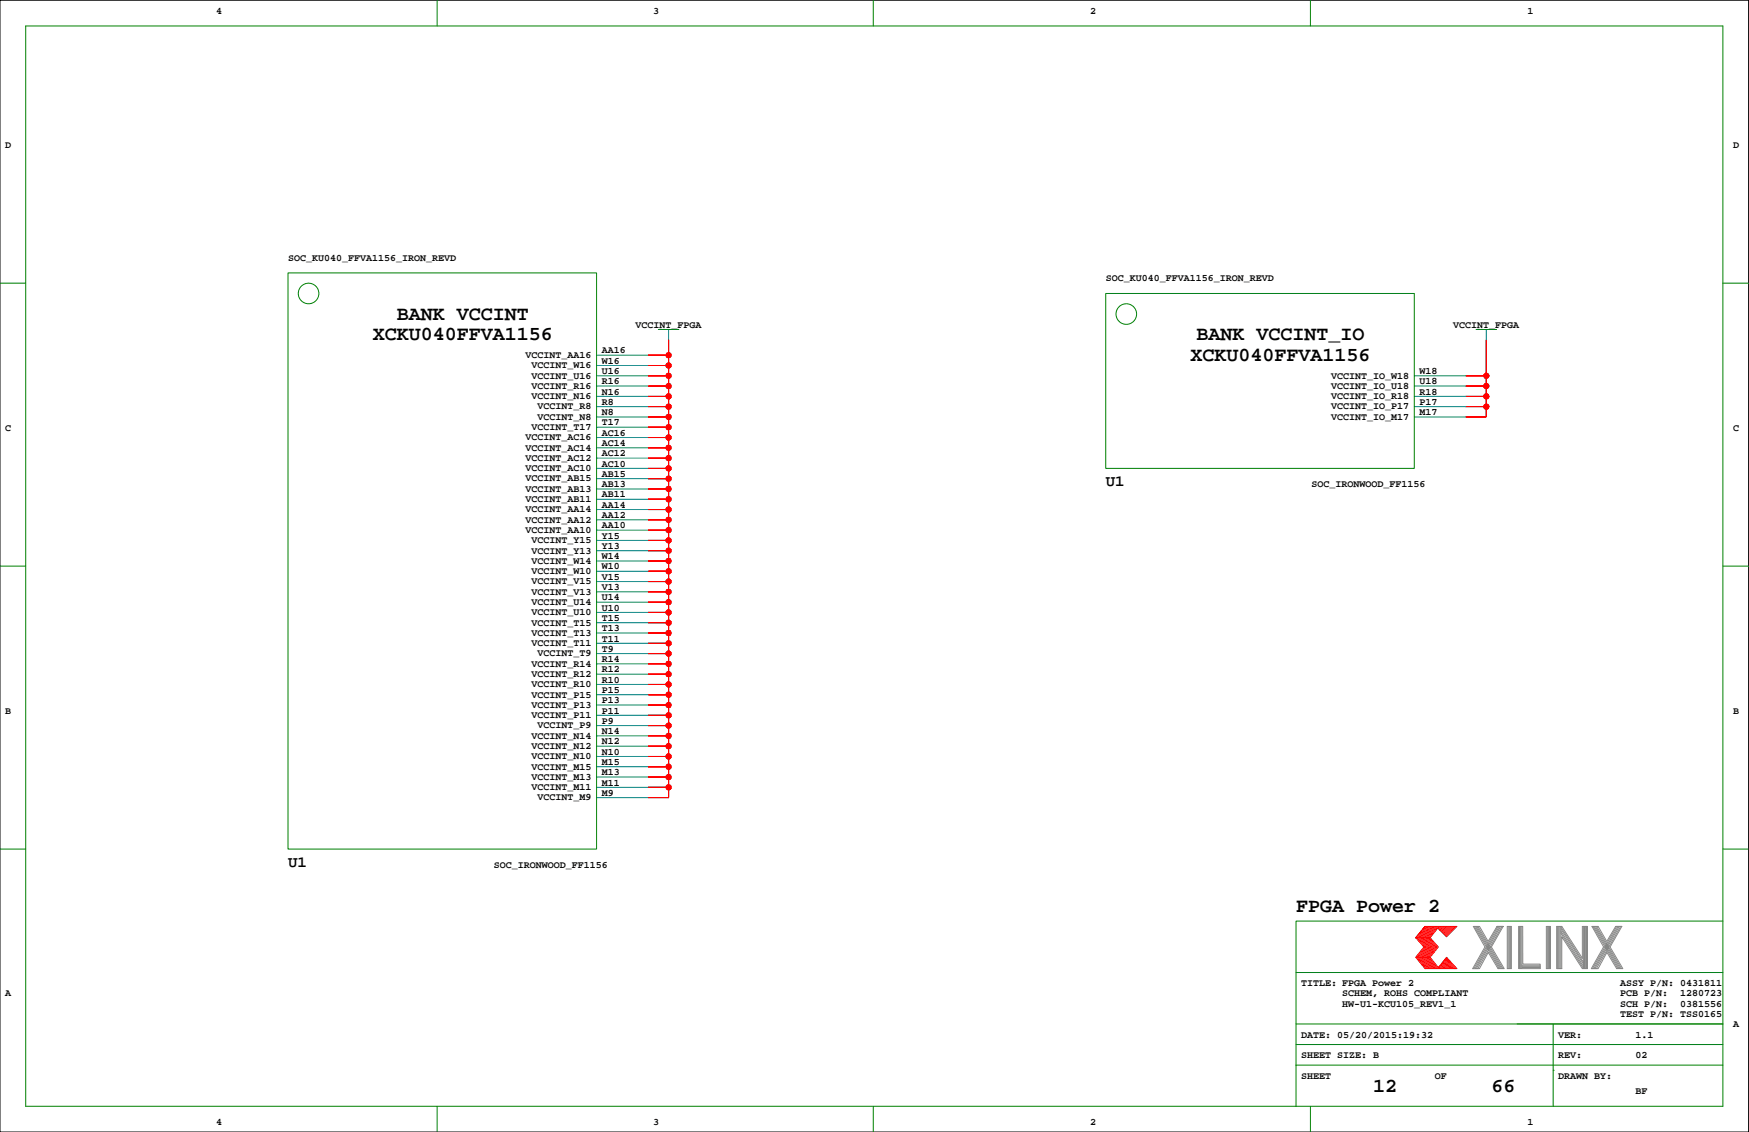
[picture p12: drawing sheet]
<svg xmlns="http://www.w3.org/2000/svg" width="432mm" height="279mm" viewBox="0 0 432 279" stroke-linecap="round" stroke-linejoin="round" font-family="sans-serif">
<path d="M0 .1h431.7v279.3h-431.7z" fill="none" stroke="#000" stroke-width=".25"/>
<g fill="none" stroke="#008000" stroke-width=".25">
<path d="M6.3 6.4h419.1v266.7h-419.1zM107.9 .1v6.3M215.6 .1v6.3M323.5 .1v6.3M0 69.9h6.3M71.1 67.4h76.2v142.2h-76.2zM273 72.4h76.2v43.2h-76.2zM425.4 69.9h6.3M162.5 81.3h5.1M165.1 81.3h.1M364.4 81.3h5.1M366.9 81.3h.1"/>
<path d="M0 139.7h6.3M425.4 139.7h6.3M0 209.6h6.3M425.4 209.6h6.3M425.4 227.3h-105.4v35.6M320 257.8h105.4M320 252.7h105.4M320 240h105.4M383.5 252.7v20.4M107.9 273.1v6.3M215.6 273.1v6.3M320 262.9v10.2"/>
<path d="M320 262.9h105.4M323.5 273.1v6.3M383.5 264.2h.1"/>
<circle cx="76.2" cy="72.4" r="2.54"/>
<circle cx="278.1" cy="77.5" r="2.54"/>
</g>
<g fill="none" stroke="#f00" stroke-width=".25">
<path d="M160 95.3h5.1M160 92.8h5.1M160 97.8h5.1M160 87.7h5.1M160 90.2h5.1M165.1 83.9v113h-5.1M361.9 95.3h5M361.9 92.8h5M361.9 97.8h5M366.9 83.9v19h-5M160 102.9h5.1M160 100.4h5.1"/>
<path d="M160 118.1h5.1M160 108h5.1M160 105.4h5.1M160 110.5h5.1M160 113.1h5.1M160 115.6h5.1M361.9 100.4h5M160 120.7h5.1M160 123.2h5.1M160 125.8h5.1M160 128.3h5.1M160 130.8h5.1"/>
<path d="M160 133.4h5.1M160 135.9h5.1M160 138.5h5.1M160 141h5.1M160 143.5h5.1M160 146.1h5.1M160 148.6h5.1M160 151.2h5.1M160 153.7h5.1M160 156.2h5.1M160 158.8h5.1M160 161.3h5.1"/>
<path d="M160 163.9h5.1M160 166.4h5.1M160 168.9h5.1M160 171.5h5.1M160 174h5.1M160 176.6h5.1M160 179.1h5.1M160 181.6h5.1M160 184.2h5.1M160 186.7h5.1M160 189.3h5.1M160 194.3h5.1"/>
<path d="M160 191.8h5.1M349.5 236.3h3.6M349.9 231.5l1.9 2.2-2 2.6 2.2 2.8M350.1 236.3l2.2 2.8M350.2 231.5l1.9 2.3-2 2.5M350.4 236.3l2.2 2.8M350.5 231.5l1.9 2.3-2 2.5M350.6 236.3l2.3 2.7M350.8 231.5l1.9 2.3-2 2.5M351 236.3l2.2 2.8M351.1 231.5l1.9 2.3-2 2.5M351.3 236.3l2.2 2.8"/>
<path d="M351.4 231.5l1.9 2.3-2 2.5M351.6 236.3l2.2 2.8M351.7 231.5l1.9 2.2M351.8 228.7l-2.3 2.8 2.3-2.8h7.9l-2.6 2.5-2.1-2.1-1.9 2.4 2 2.2-2 2.6 2 2.5 2-2.5 2.6 2.8h-7.9l-2.3-2.8M351.9 236.3l2.2 2.8M352 231.5l1.9 2.2M352.1 228.7l-2.2 2.7M352.2 236.3l2.2 2.8M352.3 231.5l1.9 2.3-2 2.5M352.4 228.7l-2.2 2.7M352.5 236.3l2.2 2.8M352.6 231.5l1.9 2.2"/>
<path d="M352.7 228.7l-2.2 2.7M352.8 236.3l2.2 2.8M352.8 231.5l2 2.2M353 228.7l-2.2 2.7M353.1 231.5h-3.6l2.1 2.2-2.1 2.6M353.2 228.7l-2.1 2.7M353.6 233.8l-2 2.5M353.6 228.7l-2.2 2.7M353.8 228.7l-2.1 2.7M353.9 233.8l-1.9 2.4M354.1 228.7l-2.1 2.7M354.4 228.7l-2.1 2.7"/>
<path d="M354.5 233.8l-2 2.5M354.7 228.7l-2.1 2.7M354.8 233.8l-2 2.5M355 228.7l-2.1 2.7M355.2 238.8l.2 .3M355.3 238.6l.4 .5M355.4 228.7l-.4 .4M355.4 238.4l.6 .7M355.6 238.3l.7 .8M355.7 238.1l.9 1M355.7 228.7l-.5 .5M355.9 237.9l1 1.2"/>
<path d="M356 237.8l1.2 1.3M356.1 228.7l-.8 .7M356.1 237.6l1.4 1.4M356.3 237.4l1.5 1.7M356.4 237.2l1.6 1.9M356.5 228.7l-1 .9M356.5 237.1l1.8 2M356.7 236.9l1.9 2.2M356.8 236.7l2.1 2.4M356.8 228.7l-1.1 1.1M356.9 236.6l2.3 2.5M357.1 236.5l2.3 2.6"/>
<path d="M357.2 228.7l-1.3 1.2M357.5 228.7l-1.4 1.4M357.8 228.7l-1.6 1.6M358.2 228.7l-1.8 1.7M358.5 228.7l-1.9 1.9M359 228.7l-2.2 2.1M359.3 228.7l-2.3 2.3"/>
<circle cx="165.1" cy="92.8" r=".63"/>
<circle cx="165.1" cy="87.7" r=".63"/>
<circle cx="165.1" cy="95.3" r=".63"/>
<circle cx="165.1" cy="90.2" r=".63"/>
<circle cx="165.1" cy="97.8" r=".63"/>
<circle cx="366.9" cy="92.8" r=".63"/>
<circle cx="366.9" cy="95.3" r=".63"/>
<circle cx="366.9" cy="97.8" r=".63"/>
<circle cx="165.1" cy="102.9" r=".63"/>
<circle cx="165.1" cy="110.5" r=".63"/>
<circle cx="165.1" cy="100.4" r=".63"/>
<circle cx="165.1" cy="108" r=".63"/>
<circle cx="165.1" cy="115.6" r=".63"/>
<circle cx="165.1" cy="113.1" r=".63"/>
<circle cx="165.1" cy="105.4" r=".63"/>
<circle cx="165.1" cy="118.1" r=".63"/>
<circle cx="366.9" cy="100.4" r=".63"/>
<circle cx="165.1" cy="130.8" r=".63"/>
<circle cx="165.1" cy="138.5" r=".63"/>
<circle cx="165.1" cy="123.2" r=".63"/>
<circle cx="165.1" cy="128.3" r=".63"/>
<circle cx="165.1" cy="135.9" r=".63"/>
<circle cx="165.1" cy="133.4" r=".63"/>
<circle cx="165.1" cy="125.8" r=".63"/>
<circle cx="165.1" cy="120.7" r=".63"/>
<circle cx="165.1" cy="146.1" r=".63"/>
<circle cx="165.1" cy="156.2" r=".63"/>
<circle cx="165.1" cy="143.5" r=".63"/>
<circle cx="165.1" cy="151.2" r=".63"/>
<circle cx="165.1" cy="148.6" r=".63"/>
<circle cx="165.1" cy="153.7" r=".63"/>
<circle cx="165.1" cy="141" r=".63"/>
<circle cx="165.1" cy="158.8" r=".63"/>
<circle cx="165.1" cy="166.4" r=".63"/>
<circle cx="165.1" cy="174" r=".63"/>
<circle cx="165.1" cy="163.9" r=".63"/>
<circle cx="165.1" cy="171.5" r=".63"/>
<circle cx="165.1" cy="179.1" r=".63"/>
<circle cx="165.1" cy="168.9" r=".63"/>
<circle cx="165.1" cy="176.6" r=".63"/>
<circle cx="165.1" cy="161.3" r=".63"/>
<circle cx="165.1" cy="194.3" r=".63"/>
<circle cx="165.1" cy="186.7" r=".63"/>
<circle cx="165.1" cy="191.8" r=".63"/>
<circle cx="165.1" cy="184.2" r=".63"/>
<circle cx="165.1" cy="181.6" r=".63"/>
<circle cx="165.1" cy="189.3" r=".63"/>
</g>
<g fill="none" stroke="#848684" stroke-width=".25">
<path d="M364 228.7l6.1 10.4M364.3 228.7l6.1 10.4M364.6 228.7l6.1 10.4M364.9 228.7l6.1 10.4M367.4 232.3l-2.1-3.6h-1.6l2.9 5-3 5.4h1.7l2.1-4 2.4 4h1.6l-3.2-5.4M369.6 228.7l-2.2 3.6M369.8 228.7l-5.9 10.4M370.2 228.7l-6 10.4M370.5 228.7l-6 10.4M370.8 228.7l-6 10.4M371.1 228.7h-1.5h1.5l-2.9 5M372.1 228.7h1v10.4h-1z"/>
<path d="M372.4 228.7v10.4M372.6 228.7v10.4M372.9 228.7v10.4M374.9 228.7h1v9.3h4.3v1.1h-5.3zM375.1 228.7v10.4M375.4 228.7v10.4M375.7 228.7v10.4M375.7 238.2h4.5M375.7 238.5h4.5M375.7 238.8h4.5M381.8 228.7h1v10.4h-1zM382 228.7v10.4"/>
<path d="M382.3 228.7v10.4M382.5 228.7v10.4M384.3 228.7h1.3l5.1 7.8v-7.8h1.2v10.4h-1.2l-5.1-7.9v7.9h-1.3zM384.5 228.7v10.4M384.8 228.7v10.4M385.1 228.7v10.4M385.3 228.7v10.4M385.3 230.3l5.6 8.7M385.3 229.8l5.6 8.7M385.3 229.2l5.6 8.7M385.3 228.8l5.6 8.7M390.9 228.7v10.4"/>
<path d="M391.2 228.7v10.4M391.5 228.7v10.4M391.7 228.6v10.4M393.3 228.7l6.1 10.4M393.6 228.7l6.1 10.4M393.9 228.7l6.1 10.4M394.2 228.7l6.1 10.4M396.7 232.3l-2.1-3.6h-1.6l2.9 5-3 5.4M397.5 233.7l3.2 5.4h-1.6l-2.4-4-2.2 4h-1.6M398.9 228.7l-2.2 3.6M399.1 228.7l-6 10.4M399.4 228.7l-5.9 10.4"/>
<path d="M399.7 228.7l-5.9 10.4M400.1 228.7l-6 10.4M400.4 228.7h-1.5h1.5l-2.9 5"/>
</g>
<g fill="#f00" stroke="#f00" stroke-width=".25">
<path d="M361.9 102.9h5z" fill-rule="evenodd"/>
<path d="M366.9 100.4v2.5z" fill-rule="evenodd"/>
<path d="M361.9 95.3h5z" fill-rule="evenodd"/>
<path d="M361.9 92.8h5z" fill-rule="evenodd"/>
<path d="M366.9 83.9v8.9z" fill-rule="evenodd"/>
<path d="M366.9 92.8v2.5z" fill-rule="evenodd"/>
<path d="M366.9 95.3v2.5z" fill-rule="evenodd"/>
<path d="M361.9 97.8h5z" fill-rule="evenodd"/>
<path d="M366.9 97.8v2.6z" fill-rule="evenodd"/>
<path d="M361.9 100.4h5z" fill-rule="evenodd"/>
<path d="M160 118.1h5.1z" fill-rule="evenodd"/>
<path d="M160 108h5.1z" fill-rule="evenodd"/>
<path d="M160 105.4h5.1z" fill-rule="evenodd"/>
<path d="M160 102.9h5.1z" fill-rule="evenodd"/>
<path d="M160 100.4h5.1z" fill-rule="evenodd"/>
<path d="M165.1 83.9v3.8z" fill-rule="evenodd"/>
<path d="M160 87.7h5.1z" fill-rule="evenodd"/>
<path d="M165.1 87.7v2.5z" fill-rule="evenodd"/>
<path d="M160 90.2h5.1z" fill-rule="evenodd"/>
<path d="M165.1 90.2v2.6z" fill-rule="evenodd"/>
<path d="M160 92.8h5.1z" fill-rule="evenodd"/>
<path d="M165.1 92.8v2.5z" fill-rule="evenodd"/>
<path d="M160 95.3h5.1z" fill-rule="evenodd"/>
<path d="M165.1 95.3v2.5z" fill-rule="evenodd"/>
<path d="M160 97.8h5.1z" fill-rule="evenodd"/>
<path d="M165.1 97.8v2.6z" fill-rule="evenodd"/>
<path d="M165.1 100.4v2.5z" fill-rule="evenodd"/>
<path d="M165.1 102.9v2.5z" fill-rule="evenodd"/>
<path d="M165.1 105.4v2.6z" fill-rule="evenodd"/>
<path d="M165.1 108v2.5z" fill-rule="evenodd"/>
<path d="M160 110.5h5.1z" fill-rule="evenodd"/>
<path d="M165.1 110.5v2.6z" fill-rule="evenodd"/>
<path d="M160 113.1h5.1z" fill-rule="evenodd"/>
<path d="M165.1 113.1v2.5z" fill-rule="evenodd"/>
<path d="M160 115.6h5.1z" fill-rule="evenodd"/>
<path d="M165.1 115.6v2.5z" fill-rule="evenodd"/>
<path d="M165.1 118.1v2.6z" fill-rule="evenodd"/>
<path d="M160 120.7h5.1z" fill-rule="evenodd"/>
<path d="M165.1 120.7v2.5z" fill-rule="evenodd"/>
<path d="M160 123.2h5.1z" fill-rule="evenodd"/>
<path d="M165.1 123.2v2.6z" fill-rule="evenodd"/>
<path d="M160 125.8h5.1z" fill-rule="evenodd"/>
<path d="M165.1 125.8v2.5z" fill-rule="evenodd"/>
<path d="M160 128.3h5.1z" fill-rule="evenodd"/>
<path d="M165.1 128.3v2.5z" fill-rule="evenodd"/>
<path d="M160 130.8h5.1z" fill-rule="evenodd"/>
<path d="M165.1 130.8v2.6z" fill-rule="evenodd"/>
<path d="M160 133.4h5.1z" fill-rule="evenodd"/>
<path d="M165.1 133.4v2.5z" fill-rule="evenodd"/>
<path d="M160 135.9h5.1z" fill-rule="evenodd"/>
<path d="M165.1 135.9v2.6z" fill-rule="evenodd"/>
<path d="M160 138.5h5.1z" fill-rule="evenodd"/>
<path d="M165.1 138.5v2.5z" fill-rule="evenodd"/>
<path d="M160 141h5.1z" fill-rule="evenodd"/>
<path d="M165.1 141v2.5z" fill-rule="evenodd"/>
<path d="M160 143.5h5.1z" fill-rule="evenodd"/>
<path d="M165.1 143.5v2.6z" fill-rule="evenodd"/>
<path d="M160 146.1h5.1z" fill-rule="evenodd"/>
<path d="M165.1 146.1v2.5z" fill-rule="evenodd"/>
<path d="M160 148.6h5.1z" fill-rule="evenodd"/>
<path d="M165.1 148.6v2.6z" fill-rule="evenodd"/>
<path d="M160 151.2h5.1z" fill-rule="evenodd"/>
<path d="M165.1 151.2v2.5z" fill-rule="evenodd"/>
<path d="M160 153.7h5.1z" fill-rule="evenodd"/>
<path d="M165.1 153.7v2.5z" fill-rule="evenodd"/>
<path d="M160 156.2h5.1z" fill-rule="evenodd"/>
<path d="M165.1 156.2v2.6z" fill-rule="evenodd"/>
<path d="M160 158.8h5.1z" fill-rule="evenodd"/>
<path d="M165.1 158.8v2.5z" fill-rule="evenodd"/>
<path d="M160 161.3h5.1z" fill-rule="evenodd"/>
<path d="M165.1 161.3v2.6z" fill-rule="evenodd"/>
<path d="M160 163.9h5.1z" fill-rule="evenodd"/>
<path d="M165.1 163.9v2.5z" fill-rule="evenodd"/>
<path d="M160 166.4h5.1z" fill-rule="evenodd"/>
<path d="M165.1 166.4v2.5z" fill-rule="evenodd"/>
<path d="M160 168.9h5.1z" fill-rule="evenodd"/>
<path d="M165.1 168.9v2.6z" fill-rule="evenodd"/>
<path d="M160 171.5h5.1z" fill-rule="evenodd"/>
<path d="M165.1 171.5v2.5z" fill-rule="evenodd"/>
<path d="M160 174h5.1z" fill-rule="evenodd"/>
<path d="M165.1 174v2.6z" fill-rule="evenodd"/>
<path d="M160 176.6h5.1z" fill-rule="evenodd"/>
<path d="M165.1 176.6v2.5z" fill-rule="evenodd"/>
<path d="M160 179.1h5.1z" fill-rule="evenodd"/>
<path d="M165.1 179.1v2.5z" fill-rule="evenodd"/>
<path d="M160 181.6h5.1z" fill-rule="evenodd"/>
<path d="M165.1 181.6v2.6z" fill-rule="evenodd"/>
<path d="M160 184.2h5.1z" fill-rule="evenodd"/>
<path d="M165.1 184.2v2.5z" fill-rule="evenodd"/>
<path d="M160 186.7h5.1z" fill-rule="evenodd"/>
<path d="M165.1 186.7v2.6z" fill-rule="evenodd"/>
<path d="M160 189.3h5.1z" fill-rule="evenodd"/>
<path d="M165.1 189.3v2.5z" fill-rule="evenodd"/>
<path d="M160 194.3h5.1z" fill-rule="evenodd"/>
<path d="M160 196.9h5.1z" fill-rule="evenodd"/>
<path d="M165.1 194.3v2.6z" fill-rule="evenodd"/>
<path d="M165.1 191.8v2.5z" fill-rule="evenodd"/>
<path d="M160 191.8h5.1z" fill-rule="evenodd"/>
<circle cx="366.9" cy="92.8" r=".63"/>
<circle cx="366.9" cy="95.3" r=".63"/>
<circle cx="366.9" cy="97.8" r=".63"/>
<circle cx="366.9" cy="100.4" r=".63"/>
<circle cx="165.1" cy="87.7" r=".63"/>
<circle cx="165.1" cy="90.2" r=".63"/>
<circle cx="165.1" cy="92.8" r=".63"/>
<circle cx="165.1" cy="95.3" r=".63"/>
<circle cx="165.1" cy="97.8" r=".63"/>
<circle cx="165.1" cy="100.4" r=".63"/>
<circle cx="165.1" cy="102.9" r=".63"/>
<circle cx="165.1" cy="105.4" r=".63"/>
<circle cx="165.1" cy="108" r=".63"/>
<circle cx="165.1" cy="110.5" r=".63"/>
<circle cx="165.1" cy="113.1" r=".63"/>
<circle cx="165.1" cy="115.6" r=".63"/>
<circle cx="165.1" cy="118.1" r=".63"/>
<circle cx="165.1" cy="120.7" r=".63"/>
<circle cx="165.1" cy="123.2" r=".63"/>
<circle cx="165.1" cy="125.8" r=".63"/>
<circle cx="165.1" cy="128.3" r=".63"/>
<circle cx="165.1" cy="130.8" r=".63"/>
<circle cx="165.1" cy="133.4" r=".63"/>
<circle cx="165.1" cy="135.9" r=".63"/>
<circle cx="165.1" cy="138.5" r=".63"/>
<circle cx="165.1" cy="141" r=".63"/>
<circle cx="165.1" cy="143.5" r=".63"/>
<circle cx="165.1" cy="146.1" r=".63"/>
<circle cx="165.1" cy="148.6" r=".63"/>
<circle cx="165.1" cy="151.2" r=".63"/>
<circle cx="165.1" cy="153.7" r=".63"/>
<circle cx="165.1" cy="156.2" r=".63"/>
<circle cx="165.1" cy="158.8" r=".63"/>
<circle cx="165.1" cy="161.3" r=".63"/>
<circle cx="165.1" cy="163.9" r=".63"/>
<circle cx="165.1" cy="166.4" r=".63"/>
<circle cx="165.1" cy="168.9" r=".63"/>
<circle cx="165.1" cy="171.5" r=".63"/>
<circle cx="165.1" cy="174" r=".63"/>
<circle cx="165.1" cy="176.6" r=".63"/>
<circle cx="165.1" cy="179.1" r=".63"/>
<circle cx="165.1" cy="181.6" r=".63"/>
<circle cx="165.1" cy="184.2" r=".63"/>
<circle cx="165.1" cy="186.7" r=".63"/>
<circle cx="165.1" cy="189.3" r=".63"/>
<circle cx="165.1" cy="194.3" r=".63"/>
<circle cx="165.1" cy="191.8" r=".63"/>
</g>
<g fill="none" stroke="#008080" stroke-width=".25">
<path d="M147.3 97.8h12.7M147.3 95.3h12.7M147.3 92.8h12.7M147.3 90.2h12.7M147.3 87.7h12.7M165.1 81.3v2.6M349.2 97.8h12.7M349.2 95.3h12.7M349.2 92.8h12.7M366.9 81.3v2.6M147.3 118.1h12.7M147.3 115.6h12.7"/>
<path d="M147.3 113.1h12.7M147.3 110.5h12.7M147.3 108h12.7M147.3 105.4h12.7M147.3 102.9h12.7M147.3 100.4h12.7M349.2 102.9h12.7M349.2 100.4h12.7M147.3 138.5h12.7M147.3 135.9h12.7M147.3 133.4h12.7M147.3 130.8h12.7"/>
<path d="M147.3 128.3h12.7M147.3 125.8h12.7M147.3 123.2h12.7M147.3 120.7h12.7M147.3 158.8h12.7M147.3 156.2h12.7M147.3 153.7h12.7M147.3 151.2h12.7M147.3 148.6h12.7M147.3 146.1h12.7M147.3 143.5h12.7M147.3 141h12.7"/>
<path d="M147.3 179.1h12.7M147.3 176.6h12.7M147.3 174h12.7M147.3 171.5h12.7M147.3 168.9h12.7M147.3 166.4h12.7M147.3 163.9h12.7M147.3 161.3h12.7M147.3 196.9h12.7M147.3 194.3h12.7M147.3 191.8h12.7M147.3 189.3h12.7"/>
<path d="M147.3 186.7h12.7M147.3 184.2h12.7M147.3 181.6h12.7"/>
</g>
<g font-size="4.9">
<text x="92" y="84">XCKU040FFVA1156</text>
<text x="98" y="78.9">BANK VCCINT</text>
<text x="295.4" y="84">BANK VCCINT_IO</text>
<text x="293.9" y="89.1">XCKU040FFVA1156</text>
<text x="320" y="225.2">FPGA Power 2</text>
<text x="339" y="269.6">12</text>
<text x="368.2" y="269.6">66</text>
</g>
<g font-size="3.9">
<text x="273" y="120">U1</text>
<text x="71.1" y="214">U1</text>
</g>
<g font-size="2.5">
<text x="53.3" y="3.4">4</text>
<text x="161.3" y="3.4">3</text>
<text x="269.2" y="3.4">2</text>
<text x="377.1" y="3.4">1</text>
<text x="1.3" y="36.4">D</text>
<text x="427.9" y="36.4">D</text>
<text x="71.1" y="64.4">SOC_KU040_FFVA1156_IRON_REVD</text>
<text x="273" y="69.5">SOC_KU040_FFVA1156_IRON_REVD</text>
<text x="156.9" y="80.9">VCCINT_FPGA</text>
<text x="358.8" y="80.9">VCCINT_FPGA</text>
<text x="129.7" y="88.4">VCCINT_AA16</text>
<text x="148.6" y="87.2">AA16</text>
<text x="148.6" y="89.8">W16</text>
<text x="131.2" y="96">VCCINT_R16</text>
<text x="131.2" y="93.4">VCCINT_U16</text>
<text x="131.2" y="90.9">VCCINT_W16</text>
<text x="148.6" y="92.3">U16</text>
<text x="148.6" y="94.9">R16</text>
<text x="328.6" y="96">VCCINT_IO_U18</text>
<text x="328.6" y="93.4">VCCINT_IO_W18</text>
<text x="350.4" y="92.3">W18</text>
<text x="350.4" y="94.9">U18</text>
<text x="131.2" y="98.5">VCCINT_N16</text>
<text x="132.7" y="101.1">VCCINT_R8</text>
<text x="148.6" y="97.4">N16</text>
<text x="148.6" y="99.9">R8</text>
<text x="328.6" y="101.1">VCCINT_IO_P17</text>
<text x="328.6" y="98.5">VCCINT_IO_R18</text>
<text x="350.4" y="97.4">R18</text>
<text x="350.4" y="99.9">P17</text>
<text x="1.3" y="106.3">C</text>
<text x="131.2" y="106.1">VCCINT_T17</text>
<text x="132.7" y="103.6">VCCINT_N8</text>
<text x="148.6" y="102.5">N8</text>
<text x="148.6" y="105">T17</text>
<text x="148.6" y="107.5">AC16</text>
<text x="328.6" y="103.6">VCCINT_IO_M17</text>
<text x="350.4" y="102.5">M17</text>
<text x="427.9" y="106.3">C</text>
<text x="129.7" y="113.8">VCCINT_AC12</text>
<text x="129.7" y="111.2">VCCINT_AC14</text>
<text x="129.7" y="108.7">VCCINT_AC16</text>
<text x="148.6" y="110.1">AC14</text>
<text x="148.6" y="112.6">AC12</text>
<text x="129.7" y="118.8">VCCINT_AB15</text>
<text x="129.7" y="116.3">VCCINT_AC10</text>
<text x="148.6" y="115.2">AC10</text>
<text x="148.6" y="117.7">AB15</text>
<text x="129.7" y="123.9">VCCINT_AB11</text>
<text x="129.7" y="121.4">VCCINT_AB13</text>
<text x="148.6" y="120.2">AB13</text>
<text x="148.6" y="122.8">AB11</text>
<text x="148.6" y="125.3">AA14</text>
<text x="323.8" y="120.2">SOC_IRONWOOD_FF1156</text>
<text x="129.7" y="131.5">VCCINT_AA10</text>
<text x="129.7" y="129">VCCINT_AA12</text>
<text x="129.7" y="126.5">VCCINT_AA14</text>
<text x="148.6" y="127.9">AA12</text>
<text x="148.6" y="130.4">AA10</text>
<text x="131.2" y="136.6">VCCINT_Y13</text>
<text x="131.2" y="134.1">VCCINT_Y15</text>
<text x="148.6" y="132.9">Y15</text>
<text x="148.6" y="135.5">Y13</text>
<text x="131.2" y="141.7">VCCINT_W10</text>
<text x="131.2" y="139.2">VCCINT_W14</text>
<text x="148.6" y="138">W14</text>
<text x="148.6" y="140.6">W10</text>
<text x="148.6" y="143.1">V15</text>
<text x="131.2" y="149.3">VCCINT_U14</text>
<text x="131.2" y="146.8">VCCINT_V13</text>
<text x="131.2" y="144.2">VCCINT_V15</text>
<text x="148.6" y="145.6">V13</text>
<text x="148.6" y="148.2">U14</text>
<text x="131.2" y="154.4">VCCINT_T15</text>
<text x="131.2" y="151.9">VCCINT_U10</text>
<text x="148.6" y="150.7">U10</text>
<text x="148.6" y="153.3">T15</text>
<text x="148.6" y="155.8">T13</text>
<text x="131.2" y="159.5">VCCINT_T11</text>
<text x="131.2" y="156.9">VCCINT_T13</text>
<text x="148.6" y="158.3">T11</text>
<text x="148.6" y="160.9">T9</text>
<text x="131.2" y="167.1">VCCINT_R12</text>
<text x="131.2" y="164.6">VCCINT_R14</text>
<text x="132.7" y="162">VCCINT_T9</text>
<text x="148.6" y="163.4">R14</text>
<text x="148.6" y="166">R12</text>
<text x="131.2" y="172.2">VCCINT_P15</text>
<text x="131.2" y="169.6">VCCINT_R10</text>
<text x="148.6" y="168.5">R10</text>
<text x="148.6" y="171">P15</text>
<text x="148.6" y="173.6">P13</text>
<text x="1.3" y="176.1">B</text>
<text x="131.2" y="177.2">VCCINT_P11</text>
<text x="131.2" y="174.7">VCCINT_P13</text>
<text x="132.7" y="179.8">VCCINT_P9</text>
<text x="148.6" y="176.1">P11</text>
<text x="148.6" y="178.7">P9</text>
<text x="427.9" y="176.1">B</text>
<text x="131.2" y="184.9">VCCINT_N12</text>
<text x="131.2" y="182.3">VCCINT_N14</text>
<text x="148.6" y="181.2">N14</text>
<text x="148.6" y="183.7">N12</text>
<text x="131.2" y="189.9">VCCINT_M15</text>
<text x="131.2" y="187.4">VCCINT_N10</text>
<text x="148.6" y="186.3">N10</text>
<text x="148.6" y="188.8">M15</text>
<text x="148.6" y="191.4">M13</text>
<text x="131.2" y="195">VCCINT_M11</text>
<text x="131.2" y="192.5">VCCINT_M13</text>
<text x="132.7" y="197.6">VCCINT_M9</text>
<text x="148.6" y="193.9">M11</text>
<text x="148.6" y="196.4">M9</text>
<text x="121.9" y="214.2">SOC_IRONWOOD_FF1156</text>
<text x="1.3" y="245.9">A</text>
<text x="321.2" y="243.4">TITLE: FPGA Power 2</text>
<text x="331.4" y="245.9">SCHEM, ROHS COMPLIANT</text>
<text x="400" y="245.9">PCB P/N:</text>
<text x="400" y="243.4">ASSY P/N: 0431811</text>
<text x="414.8" y="245.9">1280723</text>
<text x="331.4" y="248.5">HW-U1-KCU105_REV1_1</text>
<text x="400" y="251">TEST P/N: TSS0165</text>
<text x="400" y="248.5">SCH P/N:</text>
<text x="414.8" y="248.5">0381556</text>
<text x="321.2" y="256.1">DATE: 05/20/2015:19:32</text>
<text x="384.7" y="256.1">VER:</text>
<text x="403.8" y="256.1">1.1</text>
<text x="427.9" y="253.6">A</text>
<text x="321.2" y="261.2">SHEET SIZE: B</text>
<text x="384.7" y="261.2">REV:</text>
<text x="403.8" y="261.2">02</text>
<text x="321.2" y="266.3">SHEET</text>
<text x="354.2" y="266.3">OF</text>
<text x="384.7" y="266.3">DRAWN BY:</text>
<text x="403.8" y="270.1">BF</text>
<text x="53.3" y="277.7">4</text>
<text x="161.3" y="277.7">3</text>
<text x="269.2" y="277.7">2</text>
<text x="377.1" y="277.7">1</text>
</g>
</svg>
